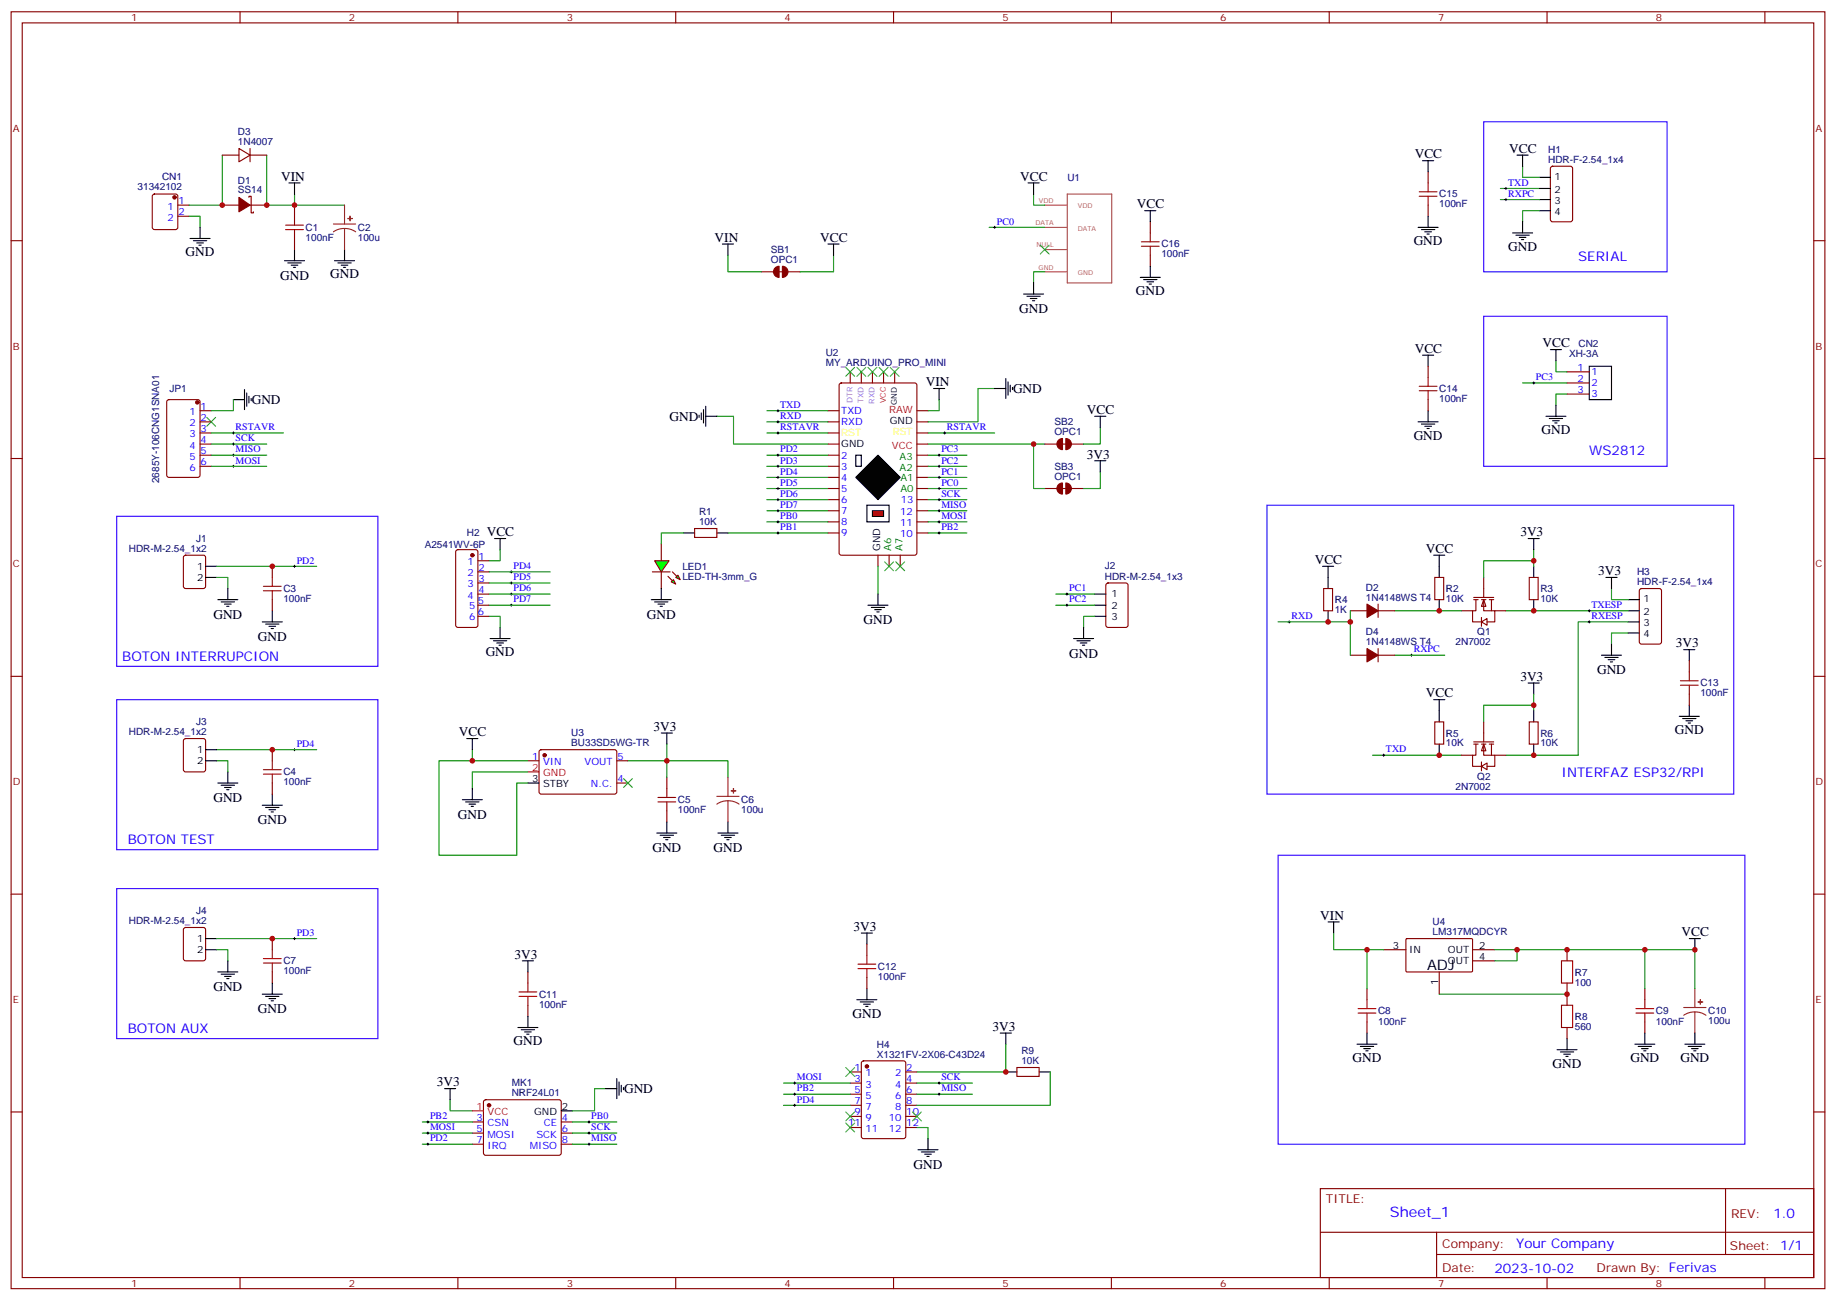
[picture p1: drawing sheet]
<svg xmlns="http://www.w3.org/2000/svg" width="583mm" height="413mm" viewBox="0 0 583 413" stroke-linecap="round" stroke-linejoin="round" font-family="sans-serif">
<g fill="none" stroke="#870000" stroke-width=".35">
<path d="M3.5 3.7h575.8v405.4h-575.8zM7.1 7.3h568.6v398.3h-568.6zM76.2 3.7v3.6M145.3 3.7v3.6M214.5 3.7v3.6M283.6 3.7v3.6M352.8 3.7v3.6M421.9 3.7v3.6M491.1 3.7v3.6M560.2 3.7v3.6M492.4 53l.4-.2h5.7l.6 .4 .1 16.5-.5 .7h-5.9l-.6-.4-.1-16.5zM3.5 76.4h3.6"/>
<path d="M575.7 76.4h3.6M497.4 118h7.1M262.8 137.4h3.5M262.8 133.9h3.5M262.8 130.4h3.5M266.6 121.8l.5-.2h23.2l.7 .4v53.5l-.4 .7h-23.5l-.7-.4-.1-53.5zM291 137.4h3.6M291 133.9h3.6M291 130.4h3.6M497.4 121.6h7.1M497.4 125.1h7.1M3.5 145.6h3.6"/>
<path d="M262.8 158.6h3.5M262.8 155.1h3.5M262.8 151.6h3.5M262.8 148h3.5M262.8 144.5h3.5M262.8 141h3.5M291 158.6h3.6M291 155.1h3.6M291 151.6h3.6M291 148h3.6M291 144.5h3.6M291 141h3.6"/>
<path d="M575.7 145.6h3.6M262.8 169.2h3.5M262.8 165.7h3.5M262.8 162.1h3.5M278.7 176.2v3.6M282.2 176.2v3.6M285.8 176.2v3.6M291 169.2h3.6M291 165.7h3.6M291 162.1h3.6M3.5 214.7h3.6M575.7 214.7h3.6"/>
<path d="M3.5 283.8h3.6M575.7 283.8h3.6M3.5 353h3.6M575.7 353h3.6M419.1 377.3h156.6v28.3h-156.6zM547.7 377.4v20.8M419.1 391.2h156.5M456 398.2h119.6M456 391.2v14.1M76.2 405.6v3.5M145.3 405.6v3.5M214.5 405.6v3.5"/>
<path d="M283.6 405.6v3.5M352.8 405.6v3.5M421.9 405.6v3.5M491.1 405.6v3.5M560.2 405.6v3.5"/>
</g>
<g fill="none" stroke="#000" stroke-width=".35">
<path d="M481.5 49.2h3.6M483.3 49.2v3.6M488.6 56.3h3.5M488.6 59.8h3.5M480.1 73.9h6.4M481.2 74.6h4.2M482.2 75.4h2.2M483 76.1h.7M483.3 70.4v3.5M488.6 63.4h3.5M488.6 66.9h3.5M492.1 111h3.6"/>
<path d="M493.9 111v3.5M504.5 116.3h7v10.6h-7zM490.7 132.2h6.4M491.8 132.9h4.2M492.8 133.6h2.1M493.5 134.3h.7M493.9 128.6v3.6"/>
</g>
<path d="M476.2 59.8h12.4M483.3 52.8v3.5h5.3M476.2 63.4h12.4M488.6 66.9h-5.3v3.5M493.9 114.5v3.5h3.5M483.3 121.6h14.1M497.4 125.1h-3.5v3.5" fill="none" stroke="#008700" stroke-width=".35"/>
<path d="M477.7 59.8h.7M478 59.5v.7M477.7 63.4h.7M478 63v.7M486.5 121.6h.7M486.8 121.2v.7" fill="none" stroke="#000" stroke-width=".32"/>
<path d="M276.9 162.1h3.6v1.8h-3.6z" fill="#f00" stroke="#000" stroke-width=".35"/>
<path d="M278.7 144.5l7.1 7.1-7.1 7-7.1-7z" fill="#000" stroke="#000" stroke-width=".35"/>
<g fill="none" stroke="#000" stroke-width=".35">
<path d="M91.7 58.1h3.5M93.5 58.1v3.5M60.3 75.7h6.4M61.4 76.4h4.2M62.4 77.1h2.2M63.1 77.8h.8M63.5 72.2v3.5M93.5 79.2v3.6M109.4 79.2v3.6M90.3 82.8h6.4M91.4 83.5h4.2M92.4 84.2h2.1"/>
<path d="M93.1 84.9h.7M106.2 82.8h6.3M107.2 83.5h4.3M108.3 84.2h2.1M109 84.9h.7M74.1 126.9h3.5M77.6 123.7v6.3M78.3 124.7v4.3M79 125.8v2.1M79.7 126.5v.7M221.9 131.8v.7M222.6 131.1v2.1"/>
<path d="M223.3 130v4.3M224 132.2h3.5M224 129v6.3M296.3 123.3h3.6M298.1 123.3v3.6M315.7 123.3h3.6M319.3 120.2v6.3M320 121.2v4.2M320.7 122.3v2.1M321.4 123v.7M271.6 144.5h1.8v3.5h-1.8zM275.2 160.4h7v5.3h-7z"/>
<path d="M275.5 192.1h6.4M276.6 192.8h4.2M277.6 193.5h2.2M278.3 194.2h.7M278.7 188.6v3.5M509.8 183.3h3.5M511.5 183.3v3.5M516.8 190.4h3.5M516.8 193.9h3.5M516.8 197.4h3.5M508.4 208h6.3M509.4 208.7h4.2"/>
<path d="M510.5 209.4h2.1M511.2 210.1h.7M511.5 204.5v3.5M516.8 200.9h3.5"/>
</g>
<g fill="none" stroke="#870000" stroke-width=".35">
<path d="M48.6 61.8l.4-.2h6.7l.5 .2 .2 .5v9.9l-.2 .5-.5 .2h-6.7l-.5-.3-.2-.4v-9.9zM56.4 65.1h3.6M56.4 68.7h3.6M70.6 65.1h5.2M79 62.7v-.4h.7v5.3h.7v-.4M79.4 65.1h5.3M93.5 65.1v3.6M93.5 75.7v3.5M269.9 118v3.6M273.4 118v3.6M276.9 118v3.6M280.5 118v3.6"/>
<path d="M284 118v3.6M53.2 127.1l.4-.2h9.2l.6 .4 .1 23.5-.5 .7-9.4 .1-.6-.5-.1-23.5zM63.5 130.4h3.5M63.5 133.9h3.5M63.5 137.4h3.5M63.5 141h3.5M63.5 144.5h3.5M63.5 148h3.5M520.6 187l.5-.2h5.6l.6 .5 .1 16.5-.5 .6-5.8 .1-.7-.5-.1-16.5z"/>
</g>
<g fill="none" stroke="#008700" stroke-width=".35">
<path d="M70.6 49.2v15.9h-10.6M84.7 49.2v15.9h8.8v-3.5M60 68.7h3.5v3.5M93.5 65.1h15.9M67 137.4h23M74.1 126.9v3.5h-7.1M227.5 132.2h5.3v8.8h30M243.4 137.4h19.4M243.4 130.4h19.4M243.4 133.9h19.4M294.6 137.4h21.1M298.1 126.9v3.5h-3.5"/>
<path d="M315.7 123.3h-5.3v10.6h-15.8M67 148h17.7M67 144.5h17.7M67 141h17.7M243.4 148h19.4M243.4 158.6h19.4M243.4 144.5h19.4M243.4 151.6h19.4M243.4 155.1h19.4M294.6 141h37M294.6 148h12.3M294.6 158.6h12.3"/>
<path d="M294.6 144.5h12.3M294.6 151.6h12.3M294.6 155.1h12.3M231.1 169.2h31.7M243.4 165.7h19.4M243.4 162.1h19.4M278.7 179.8v8.8M294.6 165.7h12.3M294.6 162.1h12.3M294.6 169.2h12.3M486.8 174.5v3.5M500.9 193.9h15.9"/>
<path d="M511.5 186.8v3.6h5.3M516.8 197.4h-15.9v42.3M516.8 200.9h-5.3v3.6"/>
</g>
<g fill="#870000" stroke="#870000" stroke-width=".35">
<path d="M75.8 62.7l3.6 2.4-3.6 2.1z"/>
<circle cx="55.4" cy="62.7" r=".53"/>
<circle cx="62.6" cy="127.7" r=".53"/>
</g>
<path d="M90.7 71.5h5.6M90.7 72.9h5.6M93.5 68.7v2.8M93.5 72.9v2.8" fill="none" stroke="#a10000" stroke-width=".35"/>
<g fill="none" stroke="#000" stroke-width=".32">
<path d="M73.7 137.4h.7M74.1 137.1v.7M246.6 137.4h.7M246.6 130.4h.7M246.6 133.9h.7M246.9 130v.7M246.9 133.6v.7M246.9 137.1v.7M299.5 137.4h.7M299.9 137.1v.7M73.7 148h.7M73.7 144.5h.7"/>
<path d="M73.7 141h.7M74.1 140.6v.7M74.1 144.1v.8M74.1 147.7v.7M246.6 158.6h.7M246.6 148h.7M246.6 144.5h.7M246.6 151.6h.7M246.6 155.1h.7M246.9 144.1v.8M246.9 147.7v.7M246.9 151.2v.7"/>
<path d="M246.9 154.7v.7M246.9 158.3v.7M297.7 158.6h.7M297.7 148h.7M297.7 144.5h.7M297.7 151.6h.7M297.7 155.1h.7M298.1 144.1v.8M298.1 147.7v.7M298.1 151.2v.7M298.1 154.7v.7M298.1 158.3v.7"/>
<path d="M246.6 162.1h.7M246.6 165.7h.7M246.6 169.2h.7M246.9 161.8v.7M246.9 165.3v.7M246.9 168.8v.7M297.7 162.1h.7M297.7 165.7h.7M297.7 169.2h.7M298.1 161.8v.7M298.1 165.3v.7M298.1 168.8v.7"/>
<path d="M504.1 193.9h.7M504.1 197.4h.7M504.5 193.5v.7M504.5 197.1v.7"/>
</g>
<path d="M65.6 132.5l2.8 2.8M68.4 132.5l-2.8 2.8M280.8 178.4l2.8 2.8M283.6 178.4l-2.8 2.8M284.3 178.4l2.9 2.8M287.2 178.4l-2.9 2.8" fill="none" stroke="#3c3" stroke-width=".35"/>
<path d="M471 38.7h58.2v47.6h-58.2zM471 100.4h58.2v47.6h-58.2z" fill="none" stroke="#30f" stroke-width=".35"/>
<g fill="#fff" stroke="#870000" stroke-width=".35">
<path d="M471 190.4l.7 2.1h-1.4z"/>
<path d="M470.3 197.4l1.7-1v2.1z"/>
</g>
<g fill="none" stroke="#870000" stroke-width=".35">
<path d="M420.2 186.8h2.8v7.1h-2.8zM455.4 183.3h2.9v7.1h-2.9zM463.9 193.9h3.5M467.8 189.7h6.3M467.8 190.4h1.4M468.5 190.4v3.5h-1.1v3.5h2.9M470.3 196v2.8M470.3 190.4h1.4M471 190.4v3.5h3.5v3.5h-2.5M471 183.3v6.4M472.7 190.4h1.4M473.4 190.4v3.5"/>
<path d="M474.5 193.9h3.5M485.4 183.3h2.8v7.1h-2.8zM455.4 229.2h2.9v7h-2.9zM485.4 229.2h2.8v7h-2.8z"/>
</g>
<g fill="none" stroke="#000" stroke-width=".35">
<path d="M419.8 179.8h3.5M421.6 179.8v7M455.1 176.2h3.5M456.8 176.2v7.1M485.1 171h3.5M486.8 171v3.5M486.8 179.8v3.5M421.6 193.9v3.5M456.8 190.4v3.5M486.8 190.4v3.5M485.1 216.8h3.5M486.8 216.8v3.5"/>
<path d="M455.1 222.1h3.5M456.8 222.1v7.1M456.8 236.2v3.5M486.8 225.6v3.6M486.8 236.2v3.5"/>
</g>
<path d="M486.8 179.8v-1.8h-15.8v5.3M405.7 197.4h22.9M442.7 193.9h21.2M478 193.9h22.9M442.7 208h15.9M435.7 239.7h28.2M478 239.7h22.9M486.8 225.6v-1.7h-15.8v5.3" fill="none" stroke="#008700" stroke-width=".35"/>
<path d="M408.9 197.4h.7M409.2 197.1v.7M447.7 208h.7M448 207.6v.8" fill="none" stroke="#000" stroke-width=".32"/>
<g fill="#fff" stroke="#870000" stroke-width=".35">
<path d="M471 236.2l.7 2.1h-1.4z"/>
<path d="M470.3 243.3l1.7-1.1v2.1z"/>
</g>
<g fill="none" stroke="#870000" stroke-width=".35">
<path d="M241.7 86.3h3.8M246.9 86.3h1.8M250.1 86.3h3.9M331.6 141h3.9M331.6 155.1h3.9M336.9 141h1.8M336.9 155.1h1.8M340.1 141h3.9M340.1 155.1h3.9M58.4 176.5l.5-.3h5.7l.6 .5 .1 9.4-.5 .7h-5.9l-.6-.4-.1-9.4zM86.4 179.8v3.5M144.9 174.7l.4-.2h5.7l.6 .4 .1 23.6-.5 .6-5.9 .1-.6-.5-.1-23.5z"/>
<path d="M151.7 178h3.5M86.4 190.4v3.5M151.7 181.5h3.5M151.7 185.1h3.5M151.7 188.6h3.5M151.7 192.1h3.5M151.7 195.7h3.5M351.2 185.3l.5-.2h5.7l.6 .4 .1 13-.5 .6-5.9 .1-.6-.5-.1-12.9zM58.4 234.7l.5-.2h5.7l.6 .4 .1 9.4-.5 .7h-5.9l-.6-.4-.1-9.4zM86.4 238v3.5M171.3 238.2l.5-.2h23.6l.4 .7-.1 13-.6 .4-23.6-.1-.4-.6v-12.7zM463.9 239.7h3.5"/>
<path d="M467.8 235.5h6.3M467.8 236.2h1.4M468.5 236.2v3.5h-1.1v3.6h2.9M470.3 236.2h1.4M471 236.2v3.5h3.5v3.6h-2.5M471 229.2v6.3M472.7 236.2h1.4M473.4 236.2v3.5M474.5 239.7h3.5M86.4 248.6v3.5M167.6 241.5h3.5M195.8 241.5h3.5"/>
<path d="M195.8 248.6h3.5M211.7 246.8v3.5M211.7 257.4v3.5M470.3 241.9v2.8M58.4 294.6l.5-.2h5.7l.6 .5 .1 9.4-.5 .7h-5.9l-.6-.5-.1-9.4zM86.4 298v3.5M446.3 298.1l.3-.1h20.7l.1 .3v10.1l-.3 .1h-20.7l-.1-.3zM86.4 308.5v3.6M433.9 313.8v3.6M439.2 301.5h7.1M456.8 308.5v7.1M467.4 305h7.1"/>
<path d="M467.4 301.5h7.1M497.4 301.5v3.5M497.4 312.1v7M522.1 313.8v3.6M433.9 324.4v3.5M497.4 326.2v3.5M522.1 324.4v3.5"/>
</g>
<g fill="none" stroke="#008700" stroke-width=".35">
<path d="M314 72.2h17.6M328.1 61.6v3.5h3.5M231.1 81v5.3h10.6M264.6 81v5.3h-10.6M331.6 86.3h-3.5v3.5M349.2 135.7v5.3h-5.2M328.1 141v14.1h3.5M349.2 149.8v5.3h-5.2M68.8 179.8h31.7M158.7 174.5v3.5h-3.5M68.8 183.3h3.5v3.5M155.2 195.7h3.5v3.5"/>
<path d="M155.2 192.1h19.4M155.2 188.6h19.4M155.2 185.1h19.4M155.2 181.5h19.4M335.1 192.1h12.4M335.1 188.6h12.4M347.5 195.7h-3.5v3.5M68.8 238h31.7M149.9 238v3.5h17.7M211.7 236.2v5.3h-12.4M486.8 220.3v3.6M68.8 241.5h3.5v3.5"/>
<path d="M149.9 241.5h-10.6v30h24.7v-22.9h3.6M167.6 245h-17.7v5.3M211.7 246.8v-5.3h19.4v5.3M68.8 298h31.7M423.3 296.2v5.3h15.9M68.8 301.5h3.5v3.5M433.9 301.5v12.3M456.8 315.6h40.6M474.5 301.5h7v3.5h-7M481.5 301.5h40.6v12.3M522.1 301.5h15.9v12.3"/>
</g>
<g fill="none" stroke="#000" stroke-width=".32">
<path d="M315.4 72.2h.7M315.7 71.8v.7M93.1 179.8h.7M93.5 179.4v.7M161.9 188.6h.7M161.9 185.1h.7M161.9 181.5h.7M161.9 192.1h.7M162.3 181.2v.7M162.3 184.7v.7M162.3 188.2v.7M162.3 191.8v.7"/>
<path d="M338.3 188.6h.7M338.3 192.1h.7M338.7 188.2v.7M338.7 191.8v.7M93.1 238h.7M93.5 237.6v.7M438.9 239.7h.7M439.2 239.4v.7M93.1 298h.7M93.5 297.6v.7"/>
</g>
<path d="M37 163.9h82.9v47.6h-82.9zM402.2 160.4h148.1v91.7h-148.1zM37 222.1h82.9v47.6h-82.9zM405.7 271.5h148.2v91.7h-148.2zM37 282.1h82.9v47.6h-82.9z" fill="none" stroke="#30f" stroke-width=".35"/>
<g fill="none" stroke="#000" stroke-width=".35">
<path d="M326.3 58.1h3.5M328.1 58.1v3.5M229.3 77.5h3.5M231.1 77.5v3.5M262.8 77.5h3.5M264.6 77.5v3.5M324.9 93.3h6.4M326 94.1h4.2M327 94.8h2.1M327.7 95.5h.7M328.1 89.8v3.5M347.5 132.2h3.5"/>
<path d="M349.2 132.2v3.5M347.5 146.3h3.5M349.2 146.3v3.5M65.3 179.8h3.5M157 171h3.5M158.7 171v3.5M65.3 183.3h3.5M69.1 190.4h6.4M70.2 191.1h4.2M71.3 191.8h2.1M72 192.5h.7M72.3 186.8v3.6"/>
<path d="M83.3 197.4h6.3M84.3 198.1h4.2M85.4 198.8h2.1M86.1 199.5h.7M86.4 193.9v3.5M158.7 199.2v3.5M344 199.2v3.5M347.5 195.7h3.5M347.5 188.6h3.5M347.5 192.1h3.5M155.6 202.7h6.3M156.6 203.4h4.3"/>
<path d="M157.7 204.1h2.1M158.4 204.8h.7M340.8 202.7h6.3M341.8 203.4h4.3M342.9 204.1h2.1M343.6 204.8h.7M65.3 238h3.5M148.2 234.5h3.5M149.9 234.5v3.5M209.9 232.7h3.5M211.7 232.7v3.5M65.3 241.5h3.5"/>
<path d="M69.1 248.6h6.4M70.2 249.3h4.2M71.3 250h2.1M72 250.7h.7M72.3 245v3.6M83.3 255.6h6.3M84.3 256.3h4.2M85.4 257h2.1M86.1 257.7h.7M86.4 252.1v3.5M146.8 253.9h6.3M147.8 254.6h4.2"/>
<path d="M148.9 255.3h2.1M149.6 256h.7M149.9 250.3v3.6M167.6 248.6h3.5M208.5 264.4h6.3M209.5 265.1h4.3M210.6 265.9h2.1M211.3 266.6h.7M211.7 260.9v3.5M227.9 264.4h6.3M229 265.1h4.2M230 265.9h2.1"/>
<path d="M230.7 266.6h.7M231.1 260.9v3.5M65.3 298h3.5M421.6 292.7h3.5M423.3 292.7v3.5M536.2 298h3.6M538 298v3.5M65.3 301.5h3.5M69.1 308.5h6.4M70.2 309.2h4.2M71.3 310h2.1M72 310.7h.7"/>
<path d="M72.3 305v3.5M83.3 315.6h6.3M84.3 316.3h4.2M85.4 317h2.1M86.1 317.7h.7M86.4 312.1v3.5M430.7 331.5h6.4M431.8 332.2h4.2M432.9 332.9h2.1M433.6 333.6h.7M433.9 327.9v3.6M494.2 333.2h6.4"/>
<path d="M495.3 333.9h4.2M496.4 334.6h2.1M497.1 335.4h.7M497.4 329.7v3.5M518.9 331.5h6.4M520 332.2h4.2M521.1 332.9h2.1M521.8 333.6h.7M522.1 327.9v3.6M534.8 331.5h6.4M535.9 332.2h4.2M536.9 332.9h2.1"/>
<path d="M537.6 333.6h.7M538 327.9v3.6"/>
</g>
<g fill="none" stroke="#a10000" stroke-width=".35">
<path d="M83.6 186.1h5.7M83.6 187.5h5.7M86.4 183.3v2.8M86.4 187.5v2.9M83.6 244.3h5.7M83.6 245.7h5.7M86.4 241.5v2.8M86.4 245.7v2.9M208.8 253.2h5.7M208.8 254.6h5.7M211.7 250.3v2.9M211.7 254.6v2.8"/>
<path d="M83.6 304.3h5.7M83.6 305.7h5.7M86.4 301.5v2.8M86.4 305.7v2.8M433.9 317.4v2.8M495.7 305h3.5v7.1h-3.5zM495.7 319.1h3.5v7.1h-3.5zM522.1 317.4v2.8M431.1 320.2h5.6M431.1 321.6h5.6M433.9 321.6v2.8M519.3 320.2h5.6"/>
<path d="M519.3 321.6h5.6M522.1 321.6v2.8"/>
</g>
<g fill="#870000" stroke="#870000" stroke-width=".35">
<path d="M338.3 139.2a1.76 1.76 0 0 1 1.8 1.8 1.76 1.76 0 0 1-1.8 1.7z"/>
<path d="M336 139.7l1.3-.5v3.5a1.76 1.76 0 0 1-1.7-1.1 1.76 1.76 0 0 1 .4-1.9z"/>
<path d="M338.3 153.3a1.76 1.76 0 0 1 1.8 1.8 1.76 1.76 0 0 1-1.8 1.7z"/>
<path d="M336 153.8l1.3-.5v3.5a1.76 1.76 0 0 1-1.7-1 1.76 1.76 0 0 1 .4-2z"/>
<path d="M248.4 84.5a1.76 1.76 0 0 1 1.7 1.8 1.76 1.76 0 0 1-1.7 1.8z"/>
<path d="M246.1 85l1.2-.5v3.6a1.76 1.76 0 0 1-1.6-1.1 1.76 1.76 0 0 1 .4-2z"/>
<circle cx="149.9" cy="176.2" r=".53"/>
<circle cx="172.9" cy="239.7" r=".53"/>
</g>
<path d="M167.6 245h3.5" fill="none" stroke="#f00" stroke-width=".35"/>
<g fill="none" stroke="#3c3" stroke-width=".35">
<path d="M330.2 77.8l2.8 2.8M333 77.8l-2.8 2.8M268.5 116.6l2.8 2.9M271.3 116.6l-2.8 2.9M272 116.6l2.8 2.9M274.8 116.6l-2.8 2.9M275.5 116.6l2.8 2.9M278.3 116.6l-2.8 2.9M279 116.6l2.9 2.9M281.9 116.6l-2.9 2.9M282.6 116.6l2.8 2.9M285.4 116.6l-2.8 2.9"/>
<path d="M197.9 247.2l2.8 2.8M200.7 247.2l-2.8 2.8"/>
</g>
<path d="M331.6 65.1h7M331.6 72.2h7M331.6 79.2h7M338.8 61.6h14.1v28.2h-14.1zM331.6 86.3h7" fill="none" stroke="#a64a4a" stroke-width=".35"/>
<path d="M534.5 319.8h7M538 313.8v6M538 321.2l-1.9 .3-1.6 .8M538 321.2l1.8 .3 1.7 .8M538 321.2v6.7" fill="none" stroke="#8c2424" stroke-width=".35"/>
<g fill="#8c2424" stroke="#8c2424" stroke-width=".35">
<path d="M539 318.1h1.5z"/>
<path d="M539.7 317.4l.1 1.4z"/>
</g>
<path d="M207.8 178h4.6l-2.5 3.5z" fill="#0f0" stroke="#870000" stroke-width=".35"/>
<path d="M207.1 181.5h5.6z" fill="#f00" stroke="#870000" stroke-width=".35"/>
<g fill="#870000" stroke="#870000" stroke-width=".35">
<path d="M213.4 181.5l1.4 1.5z"/>
<path d="M212 183l1.4 1.4z"/>
</g>
<g fill="#0f0" stroke="#870000" stroke-width=".35">
<path d="M214.5 183.3l.7-.7 .7 1.4z"/>
<path d="M213.1 184.7l.7-.7 .7 1.4z"/>
</g>
<g fill="none" stroke="#870000" stroke-width=".35">
<path d="M70.6 49.2h5.2M75.8 47.1l3.6 2.1-3.6 2.2zM79.4 47.1v4.3M79.4 49.2h5.3M453.3 54.5v3.6M365.1 70.4v3.5M453.3 65.1v3.6M365.1 81v3.5M453.3 116.3v3.5M453.3 126.9v3.5M209.9 172.7v5.3M220.5 167.8h7v2.8h-7z"/>
<path d="M209.9 181.5v5.3M428.6 193.9h5.3M437.4 191.8v4.2M437.4 193.9h5.3M428.6 208h5.3M437.4 205.9v4.2M437.4 208h5.3M536.2 209.8v3.5M536.2 220.3v3.6M275.2 299.7v3.5M167.6 308.5v3.6M167.6 319.1v3.6"/>
<path d="M275.2 310.3v3.5M273.6 337l.5-.2h12.7l.7 .4v23.6l-.4 .6-13 .1-.6-.5-.1-23.5zM322.8 338.9h7v2.8h-7zM149.9 356.2h3.6M149.9 359.7h3.6M153.7 349.3l.5-.2h23.2l.5 .2 .3 .5-.1 16.5-.7 .4h-23.5l-.4-.7v-16.2zM178.2 356.2h3.5M178.2 359.7h3.5M269.9 340.3h3.5M269.9 357.9h3.5M269.9 343.8h3.5M269.9 354.4h3.5"/>
<path d="M269.9 347.3h3.5M269.9 350.9h3.5M287.5 340.3h3.5M287.5 357.9h3.5M287.5 343.8h3.5M287.5 354.4h3.5M287.5 347.3h3.5M287.5 350.9h3.5M149.9 363.2h3.6M178.2 363.2h3.5"/>
</g>
<g fill="none" stroke="#000" stroke-width=".35">
<path d="M451.6 51h3.5M453.3 51v3.5M363.4 66.9h3.5M365.1 66.9v3.5M450.1 72.2h6.4M451.2 72.9h4.2M452.3 73.6h2.1M453 74.3h.7M453.3 68.7v3.5M361.9 88.1h6.4M363 88.8h4.2M364.1 89.5h2.1"/>
<path d="M364.8 90.2h.7M365.1 84.5v3.6M451.6 112.7h3.5M453.3 112.7v3.6M450.1 133.9h6.4M451.2 134.6h4.2M452.3 135.3h2.1M453 136h.7M453.3 130.4v3.5M217 169.2h3.5M227.5 169.2h3.6M206.7 190.4h6.4"/>
<path d="M207.8 191.1h4.2M208.8 191.8h2.2M209.5 192.5h.8M209.9 186.8v3.6M534.5 206.2h3.5M536.2 206.2v3.6M533 227.4h6.4M534.1 228.1h4.2M535.2 228.8h2.1M535.9 229.5h.7M536.2 223.9v3.5M273.4 296.2h3.5"/>
<path d="M275.2 296.2v3.5M165.8 305h3.5M167.6 305v3.5M272 317.4h6.3M273 318.1h4.3M274.1 318.8h2.1M274.8 319.5h.7M275.2 313.8v3.6M164.4 326.2h6.3M165.5 326.9h4.2M166.5 327.6h2.1M167.2 328.3h.7"/>
<path d="M167.6 322.7v3.5M317.5 327.9h3.5M319.3 327.9v3.6M141.1 345.6h3.5M142.9 345.6v3.5M178.2 352.6h3.5M192.3 345.6h3.5M195.8 342.4v6.4M196.5 343.5v4.2M197.2 344.5v2.1M197.9 345.2v.7M319.3 340.3h3.5"/>
<path d="M329.8 340.3h3.6M291.4 365h6.3M292.5 365.7h4.2M293.5 366.4h2.1M294.2 367.1h.7M294.6 361.5v3.5"/>
</g>
<g fill="none" stroke="#008700" stroke-width=".35">
<path d="M217 169.2h-7.1v3.5M428.6 193.9v14.1M319.3 331.5v8.8h-28.3M134.1 356.2h15.8M134.1 359.7h15.8M142.9 349.1v3.5h7M181.7 356.2h14.1M181.7 359.7h14.1M192.3 345.6h-3.6v7h-7M248.7 343.8h21.2M248.7 347.3h21.2M248.7 350.9h21.2"/>
<path d="M291 357.9h3.6v3.6M291 343.8h17.7M291 347.3h17.7M333.4 340.3v10.6h-42.4M134.1 363.2h15.8M181.7 363.2h14.1"/>
</g>
<g fill="#870000" stroke="#870000" stroke-width=".35">
<path d="M433.9 191.8l3.5 2.1-3.5 2.1z"/>
<path d="M433.9 205.9l3.5 2.1-3.5 2.1z"/>
<circle cx="155.2" cy="350.9" r=".53"/>
<circle cx="275.2" cy="338.5" r=".53"/>
</g>
<path d="M149.9 352.6h3.6" fill="none" stroke="#f00" stroke-width=".35"/>
<g fill="none" stroke="#000" stroke-width=".32">
<path d="M135.5 359.7h.7M135.5 356.2h.7M135.8 355.8v.7M135.8 359.3v.7M186.6 359.7h.7M186.6 356.2h.7M187 355.8v.7M187 359.3v.7M251.9 343.8h.7M251.9 347.3h.7M251.9 350.9h.7M252.2 343.5v.7"/>
<path d="M252.2 347v.7M252.2 350.5v.7M297.7 343.8h.7M297.7 347.3h.7M298.1 343.5v.7M298.1 347v.7M135.5 363.2h.7M135.8 362.9v.7M186.6 363.2h.7M187 362.9v.7"/>
</g>
<path d="M268.5 338.9l2.8 2.8M271.3 338.9l-2.8 2.8M268.5 356.5l2.8 2.8M268.5 353l2.8 2.8M271.3 356.5l-2.8 2.8M271.3 353l-2.8 2.8M289.6 353l2.9 2.8M292.5 353l-2.9 2.8" fill="none" stroke="#3c3" stroke-width=".35"/>
<path d="M105.8 71.1h7.1M109.4 72.5l-1.9 .3-1.7 .8M109.4 72.5l1.8 .3 1.7 .8M109.4 65.1v6M109.4 72.5v6.7M227.5 252.8h7.1M231.1 254.2l-1.9 .2-1.7 .9M231.1 254.2l1.8 .3 1.7 .8M231.1 246.8v6M231.1 254.2v6.7" fill="none" stroke="#8c2424" stroke-width=".35"/>
<g fill="#8c2424" stroke="#8c2424" stroke-width=".35">
<path d="M110.4 69.4h1.4z"/>
<path d="M111.1 68.7v1.4z"/>
<path d="M232.1 251l1.4 .1z"/>
<path d="M232.8 250.3v1.4z"/>
</g>
<g fill="none" stroke="#a10000" stroke-width=".35">
<path d="M453.3 58.1v2.8M362.3 76.8h5.6M362.3 78.2h5.6M365.1 73.9v2.9M365.1 78.2v2.8M450.5 60.9h5.6M450.5 62.3h5.6M453.3 62.3v2.8M453.3 119.8v2.8M450.5 122.6h5.6M450.5 124h5.6M453.3 124v2.9"/>
<path d="M533.4 216.1h5.6M533.4 217.5h5.6M536.2 213.3v2.8M536.2 217.5v2.8M164.7 314.9h5.7M164.7 316.3h5.7M167.6 312.1v2.8M167.6 316.3v2.8M272.3 306.1h5.7M272.3 307.5h5.7M275.2 303.2v2.9M275.2 307.5v2.8"/>
</g>
<g fill="#c00">
<circle cx="93.5" cy="65.1" r=".88"/>
<circle cx="486.8" cy="178" r=".88"/>
<circle cx="456.8" cy="193.9" r=".88"/>
<circle cx="421.6" cy="197.4" r=".88"/>
<circle cx="486.8" cy="193.9" r=".88"/>
<circle cx="486.8" cy="239.7" r=".88"/>
<circle cx="456.8" cy="239.7" r=".88"/>
<circle cx="486.8" cy="223.9" r=".88"/>
<circle cx="86.4" cy="179.8" r=".88"/>
<circle cx="86.4" cy="238" r=".88"/>
<circle cx="328.1" cy="141" r=".88"/>
<circle cx="149.9" cy="241.5" r=".88"/>
<circle cx="211.7" cy="241.5" r=".88"/>
<circle cx="497.4" cy="315.6" r=".88"/>
<circle cx="522.1" cy="301.5" r=".88"/>
<circle cx="433.9" cy="301.5" r=".88"/>
<circle cx="481.5" cy="301.5" r=".88"/>
<circle cx="497.4" cy="301.5" r=".88"/>
<circle cx="538" cy="301.5" r=".88"/>
<circle cx="86.4" cy="298" r=".88"/>
<circle cx="319.3" cy="340.3" r=".88"/>
<circle cx="84.7" cy="65.1" r=".88"/>
<circle cx="70.6" cy="65.1" r=".88"/>
<circle cx="428.6" cy="197.4" r=".88"/>
</g>
<text font-size="4.6" x="453" y="307.8">ADJ</text>
<text font-size="4.6" fill="#00f" x="441.2" y="386.4">Sheet_1</text>
<g font-size="4.2">
<text x="449.1" y="50.3">VCC</text>
<text x="479.1" y="48.5">VCC</text>
<text x="89.3" y="57.4">VIN</text>
<text x="323.8" y="57.4">VCC</text>
<text x="360.9" y="66.2">VCC</text>
<text x="226.8" y="76.8">VIN</text>
<text x="260.3" y="76.8">VCC</text>
<text x="448.7" y="77.8">GND</text>
<text x="58.9" y="81.4">GND</text>
<text x="478.7" y="79.6">GND</text>
<text x="88.9" y="88.8">GND</text>
<text x="104.8" y="88.4">GND</text>
<text x="360.5" y="93.7">GND</text>
<text x="323.5" y="99.4">GND</text>
<text x="449.1" y="112">VCC</text>
<text x="489.7" y="110.3">VCC</text>
<text x="293.9" y="122.6">VIN</text>
<text x="321.6" y="124.7">GND</text>
<text x="79.9" y="128.3">GND</text>
<text x="345" y="131.4">VCC</text>
<text x="212.5" y="133.6">GND</text>
<text x="489.3" y="137.8">GND</text>
<text x="448.7" y="139.6">GND</text>
<text x="345" y="145.6">3V3</text>
<text x="154.5" y="170.3">VCC</text>
<text x="482.6" y="170.3">3V3</text>
<text x="417.3" y="179.1">VCC</text>
<text x="452.6" y="175.5">VCC</text>
<text x="507.3" y="182.6">3V3</text>
<text x="67.7" y="196.5">GND</text>
<text x="205.3" y="196.5">GND</text>
<text x="81.8" y="203.5">GND</text>
<text x="274.1" y="198.2">GND</text>
<text x="154.2" y="208.4">GND</text>
<text x="339.4" y="208.8">GND</text>
<text x="532" y="205.5">3V3</text>
<text x="506.9" y="214.1">GND</text>
<text x="452.6" y="221.4">VCC</text>
<text x="482.6" y="216.1">3V3</text>
<text x="145.7" y="233.8">VCC</text>
<text x="207.4" y="232">3V3</text>
<text x="531.6" y="233">GND</text>
<text x="67.7" y="254.7">GND</text>
<text x="81.8" y="261.7">GND</text>
<text x="145.3" y="260">GND</text>
<text x="207.1" y="270.5">GND</text>
<text x="226.5" y="270.5">GND</text>
<text x="419.1" y="292">VIN</text>
<text x="270.9" y="295.5">3V3</text>
<text x="533.8" y="297.3">VCC</text>
<text x="163.3" y="304.3">3V3</text>
<text x="67.7" y="314.6">GND</text>
<text x="81.8" y="321.7">GND</text>
<text x="270.6" y="323">GND</text>
<text x="315" y="327.2">3V3</text>
<text x="163" y="331.8">GND</text>
<text x="429.3" y="337.1">GND</text>
<text x="492.8" y="338.9">GND</text>
<text x="517.5" y="337.1">GND</text>
<text x="533.4" y="337.1">GND</text>
<text x="138.6" y="344.9">3V3</text>
<text x="198.1" y="347">GND</text>
<text x="290" y="371.1">GND</text>
</g>
<g font-size="4.2" fill="#00f">
<text x="500.9" y="82.8">SERIAL</text>
<text x="504.5" y="144.5">WS2812</text>
<text x="38.8" y="209.8">BOTON INTERRUPCION</text>
<text x="495.7" y="246.8">INTERFAZ ESP32/RPI</text>
<text x="40.6" y="268">BOTON TEST</text>
<text x="40.6" y="327.9">BOTON AUX</text>
<text x="562.9" y="386.6">1.0</text>
<text x="481.3" y="396.2">Your Company</text>
<text x="474.4" y="404">2023-10-02</text>
</g>
<g font-size="3.9" fill="#800">
<text x="420.9" y="381.9">TITLE:</text>
<text x="549.5" y="386.6">REV:</text>
<text x="457.8" y="396.1">Company:</text>
<text x="549.1" y="396.7">Sheet: 1/1</text>
<text x="457.8" y="403.8">Date:</text>
<text x="506.8" y="403.9">Drawn By: Ferivas</text>
</g>
<g font-size="3.2" fill="#800">
<text x="41.6" y="6.7">1</text>
<text x="110.8" y="6.7">2</text>
<text x="179.9" y="6.7">3</text>
<text x="249.1" y="6.7">4</text>
<text x="318.2" y="6.7">5</text>
<text x="387.3" y="6.7">6</text>
<text x="456.5" y="6.7">7</text>
<text x="525.6" y="6.7">8</text>
<text x="4.1" y="41.8">A</text>
<text x="576.3" y="41.8">A</text>
<text x="4.1" y="111">B</text>
<text x="576.3" y="111">B</text>
<text x="4.1" y="180.1">C</text>
<text x="576.3" y="180.1">C</text>
<text x="4.1" y="249.3">D</text>
<text x="576.3" y="249.3">D</text>
<text x="4.1" y="318.4">E</text>
<text x="576.3" y="318.4">E</text>
<text x="41.6" y="408.6">1</text>
<text x="110.8" y="408.6">2</text>
<text x="179.9" y="408.6">3</text>
<text x="249.1" y="408.6">4</text>
<text x="318.2" y="408.6">5</text>
<text x="387.3" y="408.6">6</text>
<text x="456.5" y="408.6">7</text>
<text x="525.6" y="408.6">8</text>
</g>
<g font-size="3.2" fill="#000080">
<text x="75.5" y="42.9">D3</text>
<text x="75.5" y="46.1">1N4007</text>
<text x="491.4" y="51.7">HDR-F-2.54_1x4</text>
<text x="491.4" y="48.5">H1</text>
<text x="51.4" y="57.2">CN1</text>
<text x="75.5" y="58.3">D1</text>
<text x="338.8" y="57.4">U1</text>
<text x="43.7" y="60.4">31342102</text>
<text x="75.5" y="61.2">SS14</text>
<text x="456.8" y="65.8">100nF</text>
<text x="456.8" y="62.7">C15</text>
<text x="97" y="76.4">100nF</text>
<text x="97" y="73.2">C1</text>
<text x="113.6" y="76.5">100u</text>
<text x="113.6" y="73.3">C2</text>
<text x="244.7" y="83.5">OPC1</text>
<text x="244.7" y="80.3">SB1</text>
<text x="368.7" y="81.7">100nF</text>
<text x="368.7" y="78.5">C16</text>
<text x="262.1" y="113.1">U2</text>
<text x="498.1" y="113.3">XH-3A</text>
<text x="501.1" y="110.1">CN2</text>
<text x="262.1" y="116.3">MY_ARDUINO_PRO_MINI</text>
<text x="53.8" y="124.5">JP1</text>
<text x="456.8" y="124.4">C14</text>
<text x="456.8" y="127.6">100nF</text>
<text x="334.7" y="135">SB2</text>
<text x="334.7" y="138.1">OPC1</text>
<text x="334.7" y="149.1">SB3</text>
<text x="50.6" y="153.4" transform="rotate(-90 50.6 153.4)">2685Y-106CNG1SNA01</text>
<text x="334.7" y="152.3">OPC1</text>
<text x="221.9" y="166.7">10K</text>
<text x="221.9" y="163.5">R1</text>
<text x="62.2" y="172">J1</text>
<text x="134.8" y="173.9">A2541WV-6P</text>
<text x="148.2" y="170.3">H2</text>
<text x="40.9" y="175.2">HDR-M-2.54_1x2</text>
<text x="216.6" y="184">LED-TH-3mm_G</text>
<text x="216.6" y="180.8">LED1</text>
<text x="350.7" y="184">HDR-M-2.54_1x3</text>
<text x="350.7" y="180.8">J2</text>
<text x="519.7" y="185.8">HDR-F-2.54_1x4</text>
<text x="519.7" y="182.5">H3</text>
<text x="90" y="191.1">100nF</text>
<text x="90" y="187.9">C3</text>
<text x="423.7" y="191.5">R4</text>
<text x="433.6" y="190.7">1N4148WS T4</text>
<text x="433.6" y="187.6">D2</text>
<text x="459" y="190.9">10K</text>
<text x="459" y="188">R2</text>
<text x="488.9" y="190.9">10K</text>
<text x="488.9" y="188">R3</text>
<text x="423.7" y="194.7">1K</text>
<text x="433.6" y="201.6">D4</text>
<text x="468.9" y="201.6">Q1</text>
<text x="433.6" y="204.8">1N4148WS T4</text>
<text x="462" y="204.8">2N7002</text>
<text x="539.8" y="221.1">100nF</text>
<text x="539.8" y="217.9">C13</text>
<text x="40.9" y="233.4">HDR-M-2.54_1x2</text>
<text x="62.2" y="230.2">J3</text>
<text x="181.3" y="233.6">U3</text>
<text x="459" y="233.9">R5</text>
<text x="488.9" y="233.9">R6</text>
<text x="181.3" y="236.8">BU33SD5WG-TR</text>
<text x="459" y="236.8">10K</text>
<text x="488.9" y="236.8">10K</text>
<text x="90" y="249.3">100nF</text>
<text x="90" y="246.1">C4</text>
<text x="462" y="250.7">2N7002</text>
<text x="468.9" y="247.5">Q2</text>
<text x="215.2" y="254.9">C5</text>
<text x="235.3" y="255">C6</text>
<text x="215.2" y="258.1">100nF</text>
<text x="235.3" y="258.2">100u</text>
<text x="40.9" y="293.4">HDR-M-2.54_1x2</text>
<text x="62.2" y="290.2">J4</text>
<text x="454.7" y="293.5">U4</text>
<text x="454.7" y="296.7">LM317MQDCYR</text>
<text x="90" y="309.2">100nF</text>
<text x="90" y="306.1">C7</text>
<text x="278.7" y="311">100nF</text>
<text x="278.7" y="307.8">C12</text>
<text x="499.9" y="309.7">R7</text>
<text x="171.1" y="316.7">C11</text>
<text x="499.9" y="312.9">100</text>
<text x="171.1" y="319.8">100nF</text>
<text x="437.4" y="322">C8</text>
<text x="499.9" y="323.8">R8</text>
<text x="525.6" y="322">C9</text>
<text x="542.2" y="322">C10</text>
<text x="437.4" y="325.2">100nF</text>
<text x="499.9" y="327">560</text>
<text x="525.6" y="325.2">100nF</text>
<text x="542.2" y="325.2">100u</text>
<text x="278.4" y="335.7">X1321FV-2X06-C43D24</text>
<text x="278.4" y="332.5">H4</text>
<text x="324.2" y="334.6">R9</text>
<text x="324.2" y="337.8">10K</text>
<text x="162.4" y="347.9">NRF24L01</text>
<text x="162.4" y="344.7">MK1</text>
</g>
<g font-size="3.2" fill="#00f">
<text x="478.7" y="58.9">TXD</text>
<text x="56.6" y="64.8">1</text>
<text x="478.7" y="62.5">RXPC</text>
<text x="53.1" y="66.5">1</text>
<text x="53.1" y="70.1">2</text>
<text x="56.6" y="68.3">2</text>
<text x="316.4" y="71.3">PC0</text>
<text x="500.7" y="117.7">1</text>
<text x="505.2" y="119.1">1</text>
<text x="487.5" y="120.7">PC3</text>
<text x="500.7" y="121.2">2</text>
<text x="500.7" y="124.7">3</text>
<text x="505.2" y="122.6">2</text>
<text x="60.2" y="131.8">1</text>
<text x="63.7" y="130">1</text>
<text x="247.6" y="129.5">TXD</text>
<text x="267.1" y="131.4">TXD</text>
<text x="505.2" y="126.2">3</text>
<text x="60.2" y="135.3">2</text>
<text x="63.7" y="133.6">2</text>
<text x="63.7" y="137.1">3</text>
<text x="74.8" y="136.6">RSTAVR</text>
<text x="247.6" y="136.6">RSTAVR</text>
<text x="247.6" y="133">RXD</text>
<text x="267.1" y="135">RXD</text>
<text x="300.6" y="136.6">RSTAVR</text>
<text x="60.2" y="138.9">3</text>
<text x="60.2" y="142.4">4</text>
<text x="63.7" y="140.6">4</text>
<text x="74.8" y="143.6">MISO</text>
<text x="74.8" y="140.1">SCK</text>
<text x="247.6" y="143.6">PD2</text>
<text x="298.8" y="143.6">PC3</text>
<text x="60.2" y="145.9">5</text>
<text x="60.2" y="149.4">6</text>
<text x="63.7" y="144.1">5</text>
<text x="63.7" y="147.7">6</text>
<text x="74.8" y="147.1">MOSI</text>
<text x="247.6" y="147.1">PD3</text>
<text x="267.1" y="145.6">2</text>
<text x="267.1" y="149.1">3</text>
<text x="298.8" y="147.1">PC2</text>
<text x="247.6" y="150.7">PD4</text>
<text x="247.6" y="154.2">PD5</text>
<text x="267.1" y="152.6">4</text>
<text x="298.8" y="154.2">PC0</text>
<text x="298.8" y="150.7">PC1</text>
<text x="247.6" y="157.7">PD6</text>
<text x="247.6" y="161.3">PD7</text>
<text x="267.1" y="156.1">5</text>
<text x="267.1" y="159.7">6</text>
<text x="286" y="159.7">13</text>
<text x="298.8" y="161.3">MISO</text>
<text x="298.8" y="157.7">SCK</text>
<text x="247.6" y="164.8">PB0</text>
<text x="267.1" y="163.2">7</text>
<text x="267.1" y="166.7">8</text>
<text x="285.7" y="167.1">11</text>
<text x="285.7" y="163.5">12</text>
<text x="298.8" y="164.8">MOSI</text>
<text x="247.6" y="168.3">PB1</text>
<text x="267.1" y="170.3">9</text>
<text x="285.7" y="170.6">10</text>
<text x="298.8" y="168.3">PB2</text>
<text x="94.2" y="178.9">PD2</text>
<text x="148.4" y="179.4">1</text>
<text x="151.9" y="177.7">1</text>
<text x="148.4" y="183">2</text>
<text x="151.9" y="181.2">2</text>
<text x="151.9" y="184.7">3</text>
<text x="163" y="184.2">PD5</text>
<text x="163" y="180.7">PD4</text>
<text x="148.4" y="186.5">3</text>
<text x="148.4" y="190">4</text>
<text x="151.7" y="191.8">5</text>
<text x="151.9" y="188.2">4</text>
<text x="163" y="187.7">PD6</text>
<text x="163" y="191.2">PD7</text>
<text x="339.4" y="187.7">PC1</text>
<text x="339.4" y="191.2">PC2</text>
<text x="149" y="193.2">5</text>
<text x="149" y="196.7">6</text>
<text x="151.7" y="195.3">6</text>
<text x="410" y="196.5">RXD</text>
<text x="505.2" y="193">TXESP</text>
<text x="505.2" y="196.5">RXESP</text>
<text x="448.8" y="207.1">RXPC</text>
<text x="94.2" y="237.1">PD4</text>
<text x="439.9" y="238.9">TXD</text>
<text x="168.9" y="241.2">1</text>
<text x="172.4" y="242.9">VIN</text>
<text x="185.5" y="242.9">VOUT</text>
<text x="196" y="241.2">5</text>
<text x="187.6" y="250">N.C.</text>
<text x="196" y="248.2">4</text>
<text x="94.2" y="297.1">PD3</text>
<text x="271.2" y="339.9">1</text>
<text x="274.7" y="341.7">1</text>
<text x="284.2" y="341.7">2</text>
<text x="287.7" y="339.9">2</text>
<text x="252.9" y="342.9">MOSI</text>
<text x="252.9" y="346.5">PB2</text>
<text x="271.2" y="343.5">3</text>
<text x="271.2" y="347">5</text>
<text x="274.7" y="345.2">3</text>
<text x="284.2" y="345.2">4</text>
<text x="287.7" y="347">6</text>
<text x="287.7" y="343.5">4</text>
<text x="298.8" y="342.9">SCK</text>
<text x="298.8" y="346.5">MISO</text>
<text x="252.9" y="350">PD4</text>
<text x="271.2" y="350.5">7</text>
<text x="274.7" y="348.8">5</text>
<text x="274.7" y="352.3">7</text>
<text x="284.2" y="352.3">8</text>
<text x="284.2" y="348.8">6</text>
<text x="287.7" y="350.5">8</text>
<text x="136.5" y="358.8">MOSI</text>
<text x="136.5" y="355.3">PB2</text>
<text x="151.3" y="355.8">3</text>
<text x="151.3" y="359.3">5</text>
<text x="154.8" y="357.6">CSN</text>
<text x="172.6" y="357.6">CE</text>
<text x="178.3" y="359.3">6</text>
<text x="178.3" y="355.8">4</text>
<text x="187.7" y="358.8">SCK</text>
<text x="187.7" y="355.3">PB0</text>
<text x="269.2" y="357.6">11</text>
<text x="271.2" y="354">9</text>
<text x="274.7" y="355.8">9</text>
<text x="274.7" y="359.3">11</text>
<text x="282.2" y="359.3">12</text>
<text x="282.2" y="355.8">10</text>
<text x="287.7" y="357.6">12</text>
<text x="287.7" y="354">10</text>
<text x="136.5" y="362.3">PD2</text>
<text x="151.3" y="362.9">7</text>
<text x="154.8" y="361.1">MOSI</text>
<text x="154.8" y="364.6">IRQ</text>
<text x="168.2" y="364.6">MISO</text>
<text x="170.3" y="361.1">SCK</text>
<text x="178.3" y="362.9">8</text>
<text x="187.7" y="362.3">MISO</text>
</g>
<g font-size="3.2">
<text x="493.4" y="57">1</text>
<text x="493.4" y="61.2">2</text>
<text x="493.4" y="64.8">3</text>
<text x="493.4" y="68.3">4</text>
<text x="282.5" y="134.6">GND</text>
<text x="267.1" y="142">GND</text>
<text x="279.4" y="174.9" transform="rotate(-90 279.4 174.9)">GND</text>
<text x="62.5" y="180.8">1</text>
<text x="62.5" y="184.4">2</text>
<text x="352.8" y="189.7">1</text>
<text x="521.7" y="191.1">1</text>
<text x="352.8" y="196.7">3</text>
<text x="352.8" y="193.2">2</text>
<text x="521.7" y="195.3">2</text>
<text x="521.7" y="198.8">3</text>
<text x="521.7" y="202.4">4</text>
<text x="62.5" y="239">1</text>
<text x="62.5" y="242.6">2</text>
<text x="168.9" y="248.2">3</text>
<text x="172.4" y="250">STBY</text>
<text x="62.5" y="299">1</text>
<text x="62.5" y="302.5">2</text>
<text x="442.1" y="301.1">3</text>
<text x="447.3" y="302.5">IN</text>
<text x="459.6" y="302.5">OUT</text>
<text x="469.5" y="304.7">4</text>
<text x="469.5" y="301.1">2</text>
<text x="459.6" y="306.1">OUT</text>
<text x="456.5" y="312.7" transform="rotate(-90 456.5 312.7)">1</text>
<text x="178.3" y="352.3">2</text>
<text x="169.6" y="354">GND</text>
</g>
<g font-size="3.2" fill="#f00">
<text x="282.2" y="131.1">RAW</text>
<text x="283.1" y="142.4">VCC</text>
<text x="168.9" y="244.7">2</text>
<text x="172.4" y="246.5">GND</text>
<text x="151.3" y="352.3">1</text>
<text x="154.8" y="354">VCC</text>
</g>
<g font-size="3.2" fill="#ff0">
<text x="267.1" y="138.5">RST</text>
<text x="283.4" y="138.1">RST</text>
</g>
<g font-size="3.2" fill="#060">
<text x="285.6" y="149.4">A2</text>
<text x="285.6" y="145.9">A3</text>
<text x="285.8" y="152.6">A1</text>
<text x="285.8" y="156.1">A0</text>
<text x="282.9" y="174.9" transform="rotate(-90 282.9 174.9)">A6</text>
<text x="286.5" y="174.9" transform="rotate(-90 286.5 174.9)">A7</text>
</g>
<g font-size="2.5" fill="#f0f">
<text x="270.6" y="128" transform="rotate(-90 270.6 128)">DTR</text>
<text x="274.1" y="128" transform="rotate(-90 274.1 128)">TXD</text>
<text x="277.6" y="128.2" transform="rotate(-90 277.6 128.2)">RXD</text>
</g>
<text font-size="2.5" fill="#f00" x="281.2" y="128" transform="rotate(-90 281.2 128)">VCC</text>
<text font-size="2.5" x="284.7" y="128.5" transform="rotate(-90 284.7 128.5)">GND</text>
<g font-size="2.1" fill="#a54b4b">
<text x="329.8" y="64.4">VDD</text>
<text x="328.7" y="71.5">DATA</text>
<text x="342.1" y="66.2">VDD</text>
<text x="342.1" y="73.2">DATA</text>
<text x="329" y="78.5">NULL</text>
<text x="329.6" y="85.6">GND</text>
<text x="342.1" y="87.3">GND</text>
</g>
</svg>
